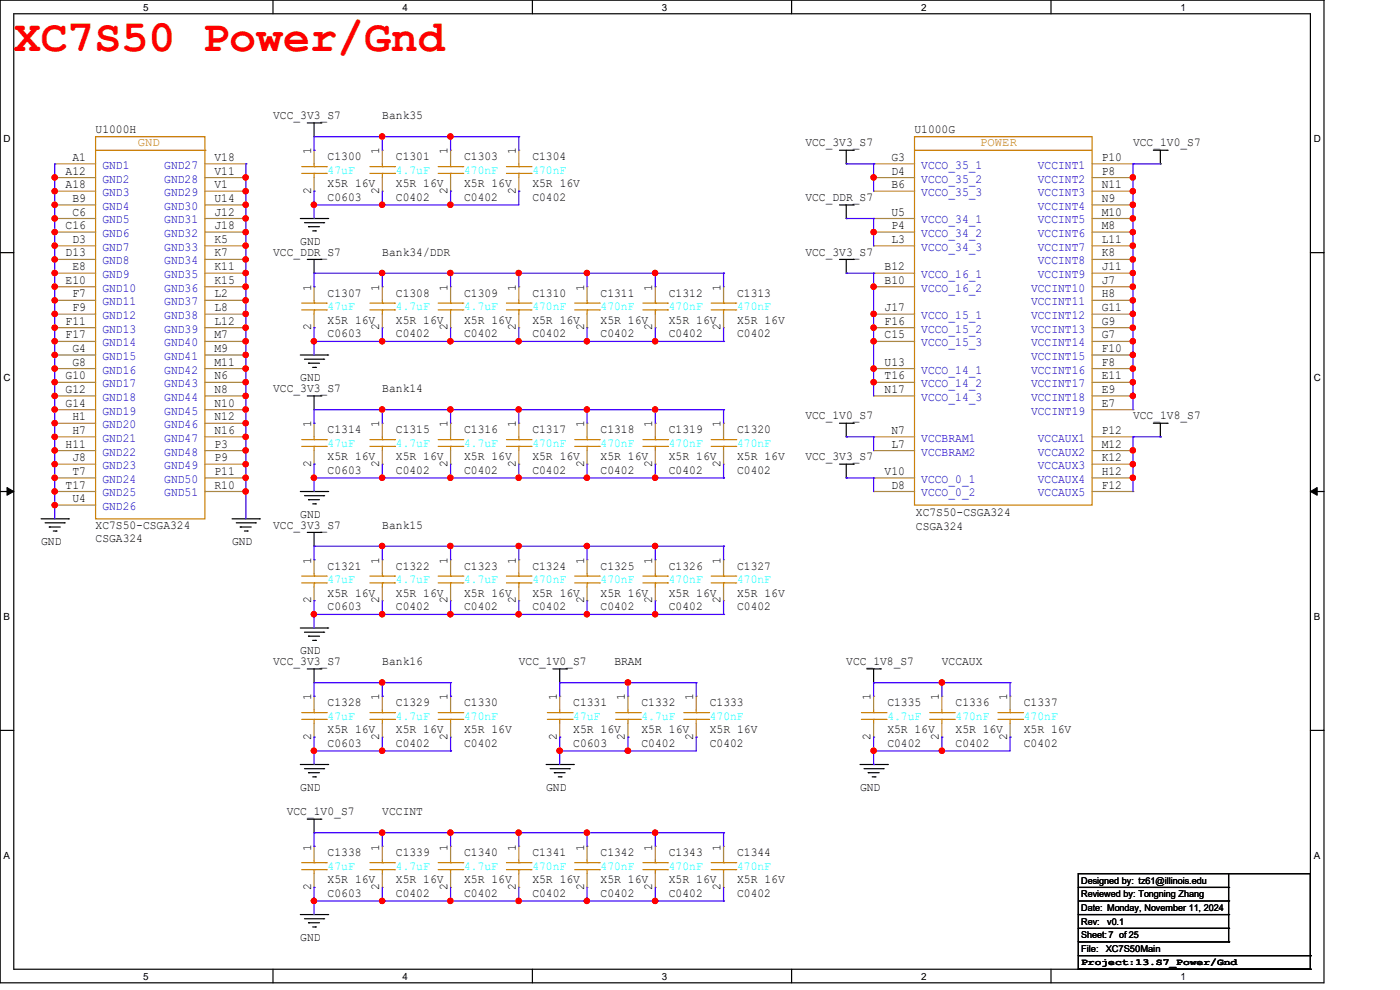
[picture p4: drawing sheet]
<svg xmlns="http://www.w3.org/2000/svg" width="297mm" height="210mm" viewBox="0 0 297 210" stroke-linecap="round" stroke-linejoin="round" font-family="sans-serif">
<path d="M0 0h280.9v208.5h-280.9zM2.9 2.9h275.1v202.7h-275.1z" fill="none" stroke="#000" stroke-width=".25"/>
<g fill="#fff">
<path d="M30.4 .3h1.1v2.4h-1.1z"/>
<path d="M30.4 205.9h1.1v2.3h-1.1z"/>
</g>
<path d="M57.9 0v2.9M57.9 205.6v2.9" fill="none" stroke="#000" stroke-width=".25"/>
<g fill="#fff">
<path d="M85.4 .3h1.1v2.4h-1.1z"/>
<path d="M85.4 205.9h1.1v2.3h-1.1z"/>
</g>
<path d="M112.9 0v2.9M112.9 205.6v2.9" fill="none" stroke="#000" stroke-width=".25"/>
<g fill="#fff">
<path d="M140.4 .3h1.2v2.4h-1.2z"/>
<path d="M140.4 205.9h1.2v2.3h-1.2z"/>
</g>
<path d="M167.9 0v2.9M167.9 205.6v2.9" fill="none" stroke="#000" stroke-width=".25"/>
<g fill="#fff">
<path d="M195.4 .3h1.2v2.4h-1.2z"/>
<path d="M195.4 205.9h1.2v2.3h-1.2z"/>
</g>
<path d="M223 0v2.9M223 205.6v2.9" fill="none" stroke="#000" stroke-width=".25"/>
<g fill="#fff">
<path d="M250.4 .3h1.2v2.4h-1.2z"/>
<path d="M250.4 205.9h1.2v2.3h-1.2z"/>
<path d="M.8 28.2h1.4v2.4h-1.4z"/>
<path d="M278.7 28.2h1.5v2.4h-1.5z"/>
<path d="M.8 78.9h1.4v2.3h-1.4z"/>
<path d="M278.7 78.9h1.5v2.3h-1.5z"/>
</g>
<path d="M0 53.6h2.9M278 53.6h2.9" fill="none" stroke="#000" stroke-width=".25"/>
<g fill="#fff">
<path d="M.8 129.6h1.3v2.3h-1.3z"/>
<path d="M278.7 129.6h1.4v2.3h-1.4z"/>
</g>
<path d="M0 104.3h2.9M278 104.3h2.9" fill="none" stroke="#000" stroke-width=".25"/>
<path d="M1.5 103.4l1.4 .9-1.4 .8zM278 104.3l1.4-.9v1.7z" fill="#000" stroke="#000" stroke-width=".21"/>
<g fill="#fff">
<path d="M.8 180.3h1.3v2.3h-1.3z"/>
<path d="M278.7 180.3h1.4v2.3h-1.4z"/>
</g>
<g fill="none" stroke="#000" stroke-width=".25">
<path d="M65.2 26.1h2.9M66.6 29h.1M66.6 26.1v2.9M68.1 26.1h.1M178.1 31.9h2.9M179.5 34.8h.1M179.5 31.9v2.9M181 31.9h.1M244.7 31.9h2.9M246.2 34.8h.1M246.2 31.9v2.9M247.6 31.9h.1"/>
<path d="M63.7 46.4h5.8M64.6 47.2h4.1M65.2 55h2.9M65.4 48.1h.1M65.4 48.1h2.4M66.3 49h.6M66.6 58h.1M66.6 55v3M66.9 49h.1M68.1 55h.1M68.7 47.2h.1M69.5 46.4h.1"/>
<path d="M178.1 43.5h2.9M178.1 55h2.9M179.5 46.4h.1M179.5 58h.1M179.5 43.5v2.9M179.5 55v3M181 43.5h.1M181 55h.1M63.7 75.3h5.8M64.6 76.2h4.1M65.4 77h.1M65.4 77h2.4"/>
<path d="M66.3 77.9h.6M66.9 77.9h.1M68.7 76.2h.1M69.5 75.3h.1M65.2 84h2.9M66.6 86.9h.1M66.6 84v2.9M68.1 84h.1M178.1 89.8h2.9M178.1 98.5h2.9M179.5 92.7h.1M179.5 89.8v2.9"/>
<path d="M179.5 98.5v2.9M181 89.8h.1M181 98.5h.1M244.7 89.8h2.9M246.2 92.7h.1M246.2 89.8v2.9M247.6 89.8h.1M8.7 110.1h5.8M9.6 110.9h4M10.5 111.8h.1M10.5 111.8h2.3M11.3 112.6h.6"/>
<path d="M11.9 112.6h.1M13.6 110.9h.1M14.5 110.1h.1M49.2 110.1h5.8M50.1 110.9h4.1M51 111.8h.1M51 111.8h2.3M51.9 112.6h.6M52.5 112.6h.1M54.2 110.9h.1M55 110.1h.1M63.7 104.3h5.8"/>
<path d="M64.6 105.2h4.1M65.2 112.9h2.9M65.4 106h.1M65.4 106h2.4M66.3 106.9h.6M66.6 115.9h.1M66.6 112.9v3M66.9 106.9h.1M68.1 112.9h.1M68.7 105.2h.1M69.5 104.3h.1M179.5 101.4h.1"/>
<path d="M63.7 133.2h5.8M64.6 134.1h4.1M65.4 135h.1M65.4 135h2.4M66.3 135.8h.6M66.9 135.8h.1M68.7 134.1h.1M69.5 133.2h.1M0 154.9h2.9M65.2 141.9h2.9M66.6 144.8h.1M66.6 141.9v2.9"/>
<path d="M68.1 141.9h.1M117.3 141.9h2.9M118.7 144.8h.1M118.7 141.9v2.9M120.2 141.9h.1M183.9 141.9h2.9M185.3 144.8h.1M185.3 141.9v2.9M186.8 141.9h.1M278 154.9h2.9M63.7 162.2h5.8M64.6 163.1h4.1"/>
<path d="M65.2 173.8h2.9M65.4 163.9h.1M65.4 163.9h2.4M66.3 164.8h.6M66.6 176.7h.1M66.6 173.8v2.9M66.9 164.8h.1M68.1 173.8h.1M68.7 163.1h.1M69.5 162.2h.1M115.9 162.2h5.7M116.7 163.1h4.1"/>
<path d="M117.6 163.9h.1M117.6 163.9h2.3M118.4 164.8h.6M119 164.8h.1M120.8 163.1h.1M121.6 162.2h.1M182.5 162.2h5.8M183.3 163.1h4.1M184.2 163.9h.1M184.2 163.9h2.3M185 164.8h.6M185.6 164.8h.1"/>
<path d="M187.4 163.1h.1M188.3 162.2h.1M63.7 194h5.8M64.6 194.9h4.1M65.4 195.7h.1M65.4 195.7h2.4M66.3 196.6h.6M66.9 196.6h.1M68.7 194.9h.1M69.5 194h.1M228.8 185.3h49.2v20.3h-49.2zM228.8 194h31.8"/>
<path d="M228.8 188.3h31.8M228.8 191.1h31.8M228.8 196.9h31.8M228.8 199.8h31.8M260.6 188.3h.1M260.6 191.1h.1M260.6 194h.1M260.6 196.9h.1M260.6 199.8h.1M260.6 185.3v14.5M228.8 202.7h49.2M228.8 205.6h49.2"/>
<path d="M278 202.7h.1M278 205.6h.1"/>
</g>
<g fill="none" stroke="#cc8006" stroke-width=".25">
<path d="M20.3 29h23.2v81.1h-23.2zM20.3 31.9h23.2M43.5 31.9h.1M64 36.8h5.2M64 35.3h5.2M66.6 35.3h.1M66.6 36.8h.1M66.6 34.8v.5M66.6 36.8v.9M69.2 36.8h.1M69.2 35.3h.1M78.5 36.8h5.2"/>
<path d="M78.5 35.3h5.2M81.1 35.3h.1M81.1 36.8h.1M81.1 34.8v.5M81.1 36.8v.9M83.7 36.8h.1M83.7 35.3h.1M93 36.8h5.2M93 35.3h5.2M95.6 35.3h.1M95.6 36.8h.1M95.6 34.8v.5"/>
<path d="M95.6 36.8v.9M98.2 36.8h.1M98.2 35.3h.1M107.4 36.8h5.2M107.4 35.3h5.2M110.1 35.3h.1M110.1 36.8h.1M110.1 34.8v.5M110.1 36.8v.9M112.6 36.8h.1M112.6 35.3h.1M194 29h37.7v78.1h-37.7z"/>
<path d="M194 31.9h.1M194 31.9h37.7M64 65.7h5.2M64 64.3h5.2M66.6 64.3h.1M66.6 65.7h.1M66.6 63.7v.6M66.6 65.7v.9M69.2 65.7h.1M69.2 64.3h.1M78.5 65.7h5.2M78.5 64.3h5.2"/>
<path d="M81.1 64.3h.1M81.1 65.7h.1M81.1 63.7v.6M81.1 65.7v.9M83.7 65.7h.1M83.7 64.3h.1M93 65.7h5.2M93 64.3h5.2M95.6 64.3h.1M95.6 65.7h.1M95.6 63.7v.6M95.6 65.7v.9"/>
<path d="M98.2 65.7h.1M98.2 64.3h.1M107.4 65.7h5.2M107.4 64.3h5.2M110.1 64.3h.1M110.1 65.7h.1M110.1 63.7v.6M110.1 65.7v.9M112.6 65.7h.1M112.6 64.3h.1M121.9 65.7h5.2M121.9 64.3h5.2"/>
<path d="M124.5 64.3h.1M124.5 65.7h.1M124.5 63.7v.6M124.5 65.7v.9M127.1 65.7h.1M127.1 64.3h.1M136.4 65.7h5.2M136.4 64.3h5.2M139 64.3h.1M139 65.7h.1M139 63.7v.6M139 65.7v.9"/>
<path d="M141.6 65.7h.1M141.6 64.3h.1M150.9 65.7h5.2M150.9 64.3h5.2M153.5 64.3h.1M153.5 65.7h.1M153.5 63.7v.6M153.5 65.7v.9M156.1 65.7h.1M156.1 64.3h.1M64 94.7h5.2M64 93.3h5.2"/>
<path d="M66.6 93.3h.1M66.6 94.7h.1M66.6 92.7v.6M66.6 94.7v.9M69.2 94.7h.1M69.2 93.3h.1M78.5 94.7h5.2M78.5 93.3h5.2M81.1 93.3h.1M81.1 94.7h.1M81.1 92.7v.6M81.1 94.7v.9"/>
<path d="M83.7 94.7h.1M83.7 93.3h.1M93 94.7h5.2M93 93.3h5.2M95.6 93.3h.1M95.6 94.7h.1M95.6 92.7v.6M95.6 94.7v.9M98.2 94.7h.1M98.2 93.3h.1M107.4 94.7h5.2M107.4 93.3h5.2"/>
<path d="M110.1 93.3h.1M110.1 94.7h.1M110.1 92.7v.6M110.1 94.7v.9M112.6 94.7h.1M112.6 93.3h.1M121.9 94.7h5.2M121.9 93.3h5.2M124.5 93.3h.1M124.5 94.7h.1M124.5 92.7v.6M124.5 94.7v.9"/>
<path d="M127.1 94.7h.1M127.1 93.3h.1M136.4 94.7h5.2M136.4 93.3h5.2M139 93.3h.1M139 94.7h.1M139 92.7v.6M139 94.7v.9M141.6 94.7h.1M141.6 93.3h.1M150.9 94.7h5.2M150.9 93.3h5.2"/>
<path d="M153.5 93.3h.1M153.5 94.7h.1M153.5 92.7v.6M153.5 94.7v.9M156.1 94.7h.1M156.1 93.3h.1M64 123.7h5.2M64 122.2h5.2M66.6 122.2h.1M66.6 123.7h.1M66.6 121.6v.6M66.6 123.7v.8"/>
<path d="M69.2 123.7h.1M69.2 122.2h.1M78.5 123.7h5.2M78.5 122.2h5.2M81.1 122.2h.1M81.1 123.7h.1M81.1 121.6v.6M81.1 123.7v.8M83.7 123.7h.1M83.7 122.2h.1M93 123.7h5.2M93 122.2h5.2"/>
<path d="M95.6 122.2h.1M95.6 123.7h.1M95.6 121.6v.6M95.6 123.7v.8M98.2 123.7h.1M98.2 122.2h.1M107.4 123.7h5.2M107.4 122.2h5.2M110.1 122.2h.1M110.1 123.7h.1M110.1 121.6v.6M110.1 123.7v.8"/>
<path d="M112.6 123.7h.1M112.6 122.2h.1M121.9 123.7h5.2M121.9 122.2h5.2M124.5 122.2h.1M124.5 123.7h.1M124.5 121.6v.6M124.5 123.7v.8M127.1 123.7h.1M127.1 122.2h.1M136.4 123.7h5.2M136.4 122.2h5.2"/>
<path d="M139 122.2h.1M139 123.7h.1M139 121.6v.6M139 123.7v.8M141.6 123.7h.1M141.6 122.2h.1M150.9 123.7h5.2M150.9 122.2h5.2M153.5 122.2h.1M153.5 123.7h.1M153.5 121.6v.6M153.5 123.7v.8"/>
<path d="M156.1 123.7h.1M156.1 122.2h.1M64 152.6h5.2M64 151.2h5.2M66.6 151.2h.1M66.6 152.6h.1M66.6 150.6v.6M66.6 152.6v.9M69.2 152.6h.1M69.2 151.2h.1M78.5 152.6h5.2M78.5 151.2h5.2"/>
<path d="M81.1 151.2h.1M81.1 152.6h.1M81.1 150.6v.6M81.1 152.6v.9M83.7 152.6h.1M83.7 151.2h.1M93 152.6h5.2M93 151.2h5.2M95.6 151.2h.1M95.6 152.6h.1M95.6 150.6v.6M95.6 152.6v.9"/>
<path d="M98.2 152.6h.1M98.2 151.2h.1M116.1 152.6h5.3M116.1 151.2h5.3M118.7 151.2h.1M118.7 152.6h.1M118.7 150.6v.6M118.7 152.6v.9M121.4 152.6h.1M121.4 151.2h.1M130.6 152.6h5.2M130.6 151.2h5.2"/>
<path d="M133.2 151.2h.1M133.2 152.6h.1M133.2 150.6v.6M133.2 152.6v.9M135.8 152.6h.1M135.8 151.2h.1M145.1 152.6h5.2M145.1 151.2h5.2M147.7 151.2h.1M147.7 152.6h.1M147.7 150.6v.6M147.7 152.6v.9"/>
<path d="M150.3 152.6h.1M150.3 151.2h.1M182.8 152.6h5.2M182.8 151.2h5.2M185.3 151.2h.1M185.3 152.6h.1M185.3 150.6v.6M185.3 152.6v.9M188 152.6h.1M188 151.2h.1M197.2 152.6h5.2M197.2 151.2h5.2"/>
<path d="M199.8 151.2h.1M199.8 152.6h.1M199.8 150.6v.6M199.8 152.6v.9M202.4 152.6h.1M202.4 151.2h.1M211.7 152.6h5.2M211.7 151.2h5.2M214.3 151.2h.1M214.3 152.6h.1M214.3 150.6v.6M214.3 152.6v.9"/>
<path d="M216.9 152.6h.1M216.9 151.2h.1M64 184.5h5.2M64 183h5.2M66.6 183h.1M66.6 184.5h.1M66.6 182.5v.5M66.6 184.5v.8M69.2 184.5h.1M69.2 183h.1M78.5 184.5h5.2M78.5 183h5.2"/>
<path d="M81.1 183h.1M81.1 184.5h.1M81.1 182.5v.5M81.1 184.5v.8M83.7 184.5h.1M83.7 183h.1M93 184.5h5.2M93 183h5.2M95.6 183h.1M95.6 184.5h.1M95.6 182.5v.5M95.6 184.5v.8"/>
<path d="M98.2 184.5h.1M98.2 183h.1M107.4 184.5h5.2M107.4 183h5.2M110.1 183h.1M110.1 184.5h.1M110.1 182.5v.5M110.1 184.5v.8M112.6 184.5h.1M112.6 183h.1M121.9 184.5h5.2M121.9 183h5.2"/>
<path d="M124.5 183h.1M124.5 184.5h.1M124.5 182.5v.5M124.5 184.5v.8M127.1 184.5h.1M127.1 183h.1M136.4 184.5h5.2M136.4 183h5.2M139 183h.1M139 184.5h.1M139 182.5v.5M139 184.5v.8"/>
<path d="M141.6 184.5h.1M141.6 183h.1M150.9 184.5h5.2M150.9 183h5.2M153.5 183h.1M153.5 184.5h.1M153.5 182.5v.5M153.5 184.5v.8M156.1 184.5h.1M156.1 183h.1"/>
</g>
<g fill="none" stroke="#a84" stroke-width=".25">
<path d="M11.6 34.8h.1M11.6 37.7h.1M11.6 34.8h8.7M11.6 37.7h8.7M43.5 34.8h8.7M43.5 37.7h8.7M52.2 34.8h.1M52.2 37.7h.1M66.6 31.9h.1M66.6 31.9v2.9M66.6 37.7v2.9M81.1 31.9h.1"/>
<path d="M81.1 31.9v2.9M81.1 37.7v2.9M95.6 31.9h.1M95.6 31.9v2.9M95.6 37.7v2.9M110.1 31.9h.1M110.1 31.9v2.9M110.1 37.7v2.9M185.3 34.8h.1M185.3 37.7h.1M185.3 34.8h8.7M185.3 37.7h8.7"/>
<path d="M231.7 34.8h8.7M231.7 37.7h8.7M240.4 34.8h.1M240.4 37.7h.1M11.6 40.6h.1M11.6 43.5h.1M11.6 46.4h.1M11.6 49.2h.1M11.6 52.2h.1M11.6 55h.1M11.6 58h.1M11.6 40.6h8.7"/>
<path d="M11.6 43.5h8.7M11.6 46.4h8.7M11.6 49.2h8.7M11.6 52.2h8.7M11.6 55h8.7M11.6 58h8.7M43.5 40.6h8.7M43.5 43.5h8.7M43.5 46.4h8.7M43.5 49.2h8.7M43.5 52.2h8.7M43.5 55h8.7"/>
<path d="M43.5 58h8.7M52.2 40.6h.1M52.2 43.5h.1M52.2 46.4h.1M52.2 49.2h.1M52.2 52.2h.1M52.2 55h.1M52.2 58h.1M66.6 40.6h.1M81.1 40.6h.1M95.6 40.6h.1M110.1 40.6h.1"/>
<path d="M185.3 40.6h.1M185.3 46.4h.1M185.3 49.2h.1M185.3 52.2h.1M185.3 58h.1M185.3 40.6h8.7M185.3 46.4h8.7M185.3 49.2h8.7M185.3 52.2h8.7M185.3 58h8.7M231.7 40.6h8.7M231.7 43.5h8.7"/>
<path d="M231.7 46.4h8.7M231.7 49.2h8.7M231.7 52.2h8.7M231.7 55h8.7M231.7 58h8.7M240.4 40.6h.1M240.4 43.5h.1M240.4 46.4h.1M240.4 49.2h.1M240.4 52.2h.1M240.4 55h.1M240.4 58h.1"/>
<path d="M11.6 60.8h.1M11.6 63.7h.1M11.6 66.6h.1M11.6 69.5h.1M11.6 72.4h.1M11.6 75.3h.1M11.6 78.2h.1M11.6 60.8h8.7M11.6 63.7h8.7M11.6 66.6h8.7M11.6 69.5h8.7M11.6 72.4h8.7"/>
<path d="M11.6 75.3h8.7M11.6 78.2h8.7M43.5 60.8h8.7M43.5 63.7h8.7M43.5 66.6h8.7M43.5 69.5h8.7M43.5 72.4h8.7M43.5 75.3h8.7M43.5 78.2h8.7M52.2 60.8h.1M52.2 63.7h.1M52.2 66.6h.1"/>
<path d="M52.2 69.5h.1M52.2 72.4h.1M52.2 75.3h.1M52.2 78.2h.1M66.6 60.8h.1M66.6 69.5h.1M66.6 60.8v2.9M66.6 66.6v2.9M81.1 60.8h.1M81.1 69.5h.1M81.1 60.8v2.9M81.1 66.6v2.9"/>
<path d="M95.6 60.8h.1M95.6 69.5h.1M95.6 60.8v2.9M95.6 66.6v2.9M110.1 60.8h.1M110.1 69.5h.1M110.1 60.8v2.9M110.1 66.6v2.9M124.5 60.8h.1M124.5 69.5h.1M124.5 60.8v2.9M124.5 66.6v2.9"/>
<path d="M139 60.8h.1M139 69.5h.1M139 60.8v2.9M139 66.6v2.9M153.5 60.8h.1M153.5 69.5h.1M153.5 60.8v2.9M153.5 66.6v2.9M185.3 60.8h.1M185.3 66.6h.1M185.3 69.5h.1M185.3 72.4h.1"/>
<path d="M185.3 78.2h.1M185.3 60.8h8.7M185.3 66.6h8.7M185.3 69.5h8.7M185.3 72.4h8.7M185.3 78.2h8.7M231.7 60.8h8.7M231.7 63.7h8.7M231.7 66.6h8.7M231.7 69.5h8.7M231.7 72.4h8.7M231.7 75.3h8.7"/>
<path d="M231.7 78.2h8.7M240.4 60.8h.1M240.4 63.7h.1M240.4 66.6h.1M240.4 69.5h.1M240.4 72.4h.1M240.4 75.3h.1M240.4 78.2h.1M11.6 81.1h.1M11.6 84h.1M11.6 86.9h.1M11.6 89.8h.1"/>
<path d="M11.6 92.7h.1M11.6 95.6h.1M11.6 98.5h.1M11.6 81.1h8.7M11.6 84h8.7M11.6 86.9h8.7M11.6 92.7h8.7M11.6 95.6h8.7M11.6 98.5h8.7M11.6 89.8h8.7M43.5 81.1h8.7M43.5 84h8.7"/>
<path d="M43.5 86.9h8.7M43.5 92.7h8.7M43.5 95.6h8.7M43.5 98.5h8.7M43.5 89.8h8.7M52.2 81.1h.1M52.2 84h.1M52.2 86.9h.1M52.2 89.8h.1M52.2 92.7h.1M52.2 95.6h.1M52.2 98.5h.1"/>
<path d="M66.6 89.8h.1M66.6 98.5h.1M66.6 89.8v2.9M66.6 95.6v2.9M81.1 89.8h.1M81.1 98.5h.1M81.1 89.8v2.9M81.1 95.6v2.9M95.6 89.8h.1M95.6 98.5h.1M95.6 89.8v2.9M95.6 95.6v2.9"/>
<path d="M110.1 89.8h.1M110.1 98.5h.1M110.1 89.8v2.9M110.1 95.6v2.9M124.5 89.8h.1M124.5 98.5h.1M124.5 89.8v2.9M124.5 95.6v2.9M139 89.8h.1M139 98.5h.1M139 89.8v2.9M139 95.6v2.9"/>
<path d="M153.5 89.8h.1M153.5 98.5h.1M153.5 89.8v2.9M153.5 95.6v2.9M185.3 81.1h.1M185.3 84h.1M185.3 92.7h.1M185.3 95.6h.1M185.3 81.1h8.7M185.3 84h8.7M185.3 92.7h8.7M185.3 95.6h8.7"/>
<path d="M231.7 81.1h8.7M231.7 84h8.7M231.7 86.9h8.7M231.7 92.7h8.7M231.7 95.6h8.7M231.7 98.5h8.7M240.4 81.1h.1M240.4 84h.1M240.4 86.9h.1M240.4 92.7h.1M240.4 95.6h.1M240.4 98.5h.1"/>
<path d="M11.6 101.4h.1M11.6 104.3h.1M11.6 107.1h.1M11.6 101.4h8.7M11.6 104.3h8.7M11.6 107.1h8.7M43.5 101.4h8.7M43.5 104.3h8.7M52.2 101.4h.1M52.2 104.3h.1M66.6 118.7h.1M66.6 118.7v2.9"/>
<path d="M81.1 118.7h.1M81.1 118.7v2.9M95.6 118.7h.1M95.6 118.7v2.9M110.1 118.7h.1M110.1 118.7v2.9M124.5 118.7h.1M124.5 118.7v2.9M139 118.7h.1M139 118.7v2.9M153.5 118.7h.1M153.5 118.7v2.9"/>
<path d="M185.3 101.4h.1M185.3 104.3h.1M185.3 101.4h8.7M185.3 104.3h8.7M231.7 101.4h8.7M231.7 104.3h8.7M240.4 101.4h.1M240.4 104.3h.1M66.6 127.4h.1M66.6 124.5v2.9M81.1 127.4h.1M81.1 124.5v2.9"/>
<path d="M95.6 127.4h.1M95.6 124.5v2.9M110.1 127.4h.1M110.1 124.5v2.9M124.5 127.4h.1M124.5 124.5v2.9M139 127.4h.1M139 124.5v2.9M153.5 127.4h.1M153.5 124.5v2.9M66.6 147.7h.1M66.6 156.4h.1"/>
<path d="M66.6 147.7v2.9M66.6 153.5v2.9M81.1 147.7h.1M81.1 156.4h.1M81.1 147.7v2.9M81.1 153.5v2.9M95.6 147.7h.1M95.6 156.4h.1M95.6 147.7v2.9M95.6 153.5v2.9M118.7 147.7h.1M118.7 156.4h.1"/>
<path d="M118.7 147.7v2.9M118.7 153.5v2.9M133.2 147.7h.1M133.2 156.4h.1M133.2 147.7v2.9M133.2 153.5v2.9M147.7 147.7h.1M147.7 156.4h.1M147.7 147.7v2.9M147.7 153.5v2.9M185.3 147.7h.1M185.3 156.4h.1"/>
<path d="M185.3 147.7v2.9M185.3 153.5v2.9M199.8 147.7h.1M199.8 156.4h.1M199.8 147.7v2.9M199.8 153.5v2.9M214.3 147.7h.1M214.3 156.4h.1M214.3 147.7v2.9M214.3 153.5v2.9M66.6 179.5h.1M66.6 179.5v3"/>
<path d="M81.1 179.5h.1M81.1 179.5v3M95.6 179.5h.1M95.6 179.5v3M110.1 179.5h.1M110.1 179.5v3M124.5 179.5h.1M124.5 179.5v3M139 179.5h.1M139 179.5v3M153.5 179.5h.1M153.5 179.5v3"/>
<path d="M66.6 188.3h.1M66.6 185.3v3M81.1 188.3h.1M81.1 185.3v3M95.6 188.3h.1M95.6 185.3v3M110.1 188.3h.1M110.1 185.3v3M124.5 188.3h.1M124.5 185.3v3M139 188.3h.1M139 185.3v3"/>
<path d="M153.5 188.3h.1M153.5 185.3v3"/>
</g>
<g fill="none" stroke="#4200ff" stroke-width=".25">
<path d="M11.6 34.8h.1M11.6 37.7h.1M11.6 34.8v75.3M52.2 34.8h.1M52.2 37.7h.1M52.2 34.8v75.3M66.6 31.9h.1M81.1 29h.1M81.1 29v2.9M95.6 29h.1M95.6 29v2.9M110.1 29h.1"/>
<path d="M110.1 29h-43.5v2.9M110.1 29v2.9M179.5 34.8h5.8M185.3 34.8h.1M185.3 37.7h.1M185.3 34.8v5.8M240.4 34.8h.1M240.4 37.7h.1M240.4 34.8h5.8M240.4 34.8v52.1M11.6 40.6h.1M11.6 43.5h.1"/>
<path d="M11.6 46.4h.1M11.6 49.2h.1M11.6 52.2h.1M11.6 55h.1M11.6 58h.1M52.2 40.6h.1M52.2 43.5h.1M52.2 46.4h.1M52.2 49.2h.1M52.2 52.2h.1M52.2 55h.1M52.2 58h.1"/>
<path d="M66.6 40.6h.1M66.6 43.5h.1M66.6 40.6v5.8M81.1 43.5h.1M81.1 58h.1M81.1 40.6v2.9M81.1 58v2.8M95.6 43.5h.1M95.6 40.6h.1M95.6 58h.1M95.6 40.6v2.9M95.6 58v2.8"/>
<path d="M110.1 40.6h.1M110.1 58h.1M110.1 40.6v2.9h-43.5M110.1 58v2.8M124.5 58h.1M124.5 58v2.8M139 58h.1M139 58v2.8M153.5 58h.1M153.5 58h-86.9v2.8M153.5 58v2.8M179.5 46.4h.1"/>
<path d="M179.5 58h.1M179.5 46.4h5.8M179.5 58h5.8M185.3 46.4h.1M185.3 49.2h.1M185.3 58h.1M185.3 46.4v5.8M185.3 58v26M240.4 40.6h.1M240.4 43.5h.1M240.4 46.4h.1M240.4 49.2h.1"/>
<path d="M240.4 52.2h.1M240.4 55h.1M240.4 58h.1M11.6 60.8h.1M11.6 63.7h.1M11.6 66.6h.1M11.6 69.5h.1M11.6 72.4h.1M11.6 75.3h.1M11.6 78.2h.1M52.2 60.8h.1M52.2 63.7h.1"/>
<path d="M52.2 66.6h.1M52.2 69.5h.1M52.2 72.4h.1M52.2 75.3h.1M52.2 78.2h.1M66.6 60.8h.1M66.6 69.5h.1M66.6 72.4h.1M66.6 69.5v5.8M66.6 72.4h86.9M81.1 72.4h.1M81.1 69.5v2.9"/>
<path d="M95.6 72.4h.1M95.6 69.5v2.9M110.1 72.4h.1M110.1 69.5v2.9M124.5 72.4h.1M124.5 69.5v2.9M139 72.4h.1M139 69.5v2.9M153.5 72.4h.1M153.5 69.5v2.9M185.3 60.8h.1M185.3 66.6h.1"/>
<path d="M185.3 69.5h.1M185.3 72.4h.1M185.3 78.2h.1M240.4 60.8h.1M240.4 63.7h.1M240.4 66.6h.1M240.4 69.5h.1M240.4 72.4h.1M240.4 75.3h.1M240.4 78.2h.1M11.6 81.1h.1M11.6 84h.1"/>
<path d="M11.6 86.9h.1M11.6 89.8h.1M11.6 92.7h.1M11.6 95.6h.1M11.6 98.5h.1M52.2 81.1h.1M52.2 84h.1M52.2 86.9h.1M52.2 89.8h.1M52.2 92.7h.1M52.2 95.6h.1M52.2 98.5h.1"/>
<path d="M66.6 89.8h.1M66.6 98.5h.1M66.6 98.5v5.8M81.1 86.9h.1M81.1 86.9v2.9M81.1 98.5v2.9M95.6 86.9h.1M95.6 86.9v2.9M95.6 98.5v2.9M110.1 86.9h.1M110.1 86.9v2.9M110.1 98.5v2.9"/>
<path d="M124.5 86.9h.1M124.5 86.9v2.9M124.5 98.5v2.9M139 86.9h.1M139 86.9v2.9M139 98.5v2.9M153.5 86.9h.1M153.5 86.9h-86.9v2.9M153.5 86.9v2.9M153.5 98.5v2.9M179.5 92.7h.1M179.5 92.7h5.8"/>
<path d="M185.3 81.1h.1M185.3 92.7h.1M185.3 92.7v2.9M240.4 81.1h.1M240.4 84h.1M240.4 92.7h.1M240.4 95.6h.1M240.4 98.5h.1M240.4 92.7v11.6M240.4 92.7h5.8M246.2 92.7h.1M11.6 107.1h.1"/>
<path d="M11.6 101.4h.1M11.6 104.3h.1M52.2 101.4h.1M52.2 104.3h.1M66.6 101.4h.1M66.6 118.7h.1M66.6 101.4h86.9M81.1 101.4h.1M81.1 115.9h.1M81.1 115.9v2.8M95.6 101.4h.1M95.6 115.9h.1"/>
<path d="M95.6 115.9v2.8M110.1 101.4h.1M110.1 115.9h.1M110.1 115.9v2.8M124.5 101.4h.1M124.5 115.9h.1M124.5 115.9v2.8M139 101.4h.1M139 115.9h.1M139 115.9v2.8M153.5 101.4h.1M153.5 115.9h.1"/>
<path d="M153.5 115.9h-86.9v2.8M153.5 115.9v2.8M179.5 101.4h.1M179.5 101.4h5.8M185.3 101.4h.1M185.3 101.4v2.9M240.4 101.4h.1M66.6 127.4h.1M66.6 130.3h.1M66.6 127.4v5.8M66.6 130.3h86.9M81.1 130.3h.1"/>
<path d="M81.1 127.4v2.9M95.6 130.3h.1M95.6 127.4v2.9M110.1 130.3h.1M110.1 127.4v2.9M124.5 130.3h.1M124.5 127.4v2.9M139 130.3h.1M139 127.4v2.9M153.5 130.3h.1M153.5 127.4v2.9M66.6 147.7h.1"/>
<path d="M66.6 156.4h.1M66.6 159.3h.1M66.6 156.4v5.8M66.6 159.3h29M81.1 144.8h.1M81.1 147.7h.1M81.1 159.3h.1M81.1 144.8v2.9M81.1 156.4v2.9M95.6 144.8h.1M95.6 147.7h.1M95.6 159.3h.1"/>
<path d="M95.6 144.8h-29v2.9M95.6 144.8v2.9M95.6 156.4v2.9M118.7 159.3h.1M118.7 156.4h.1M118.7 144.8h.1M118.7 144.8h29M118.7 144.8v2.9M118.7 156.4v5.8M133.2 156.4h.1M133.2 159.3h.1M133.2 144.8h.1"/>
<path d="M133.2 144.8v2.9M133.2 156.4v2.9M147.7 156.4h.1M147.7 144.8h.1M147.7 156.4v2.9h-29M147.7 144.8v2.9M185.3 156.4h.1M185.3 159.3h.1M185.3 144.8h.1M185.3 144.8v2.9M185.3 156.4v5.8M185.3 144.8h29"/>
<path d="M199.8 156.4h.1M199.8 159.3h.1M199.8 144.8h.1M199.8 144.8v2.9M199.8 156.4v2.9M214.3 156.4h.1M214.3 144.8h.1M214.3 156.4v2.9h-29M214.3 144.8v2.9M66.6 179.5h.1M81.1 176.7h.1M81.1 176.7v2.8"/>
<path d="M95.6 176.7h.1M95.6 176.7v2.8M110.1 176.7h.1M110.1 176.7v2.8M124.5 176.7h.1M124.5 176.7v2.8M139 176.7h.1M139 176.7v2.8M153.5 176.7h.1M153.5 176.7h-86.9v2.8M153.5 176.7v2.8M185.3 162.2h.1"/>
<path d="M66.6 188.3h.1M66.6 191.1h.1M66.6 188.3v5.7M66.6 191.1h86.9M81.1 191.1h.1M81.1 188.3v2.8M95.6 191.1h.1M95.6 188.3v2.8M110.1 191.1h.1M110.1 188.3v2.8M124.5 191.1h.1M124.5 188.3v2.8"/>
<path d="M139 191.1h.1M139 188.3v2.8M153.5 191.1h.1M153.5 188.3v2.8"/>
</g>
<g fill="#f00" stroke="#f00" stroke-width=".25">
<circle cx="52.1" cy="40.6" r=".55"/>
<circle cx="52.1" cy="37.6" r=".55"/>
<circle cx="52.1" cy="46.3" r=".55"/>
<circle cx="52.1" cy="43.4" r=".55"/>
<circle cx="52.1" cy="49.2" r=".55"/>
<circle cx="52.1" cy="55" r=".55"/>
<circle cx="52.1" cy="52.1" r=".55"/>
<circle cx="52.1" cy="60.8" r=".55"/>
<circle cx="52.1" cy="57.9" r=".55"/>
<circle cx="52.1" cy="66.6" r=".55"/>
<circle cx="52.1" cy="63.7" r=".55"/>
<circle cx="52.1" cy="69.5" r=".55"/>
<circle cx="52.1" cy="75.3" r=".55"/>
<circle cx="52.1" cy="72.4" r=".55"/>
<circle cx="52.1" cy="81.1" r=".55"/>
<circle cx="52.1" cy="78.2" r=".55"/>
<circle cx="52.1" cy="84" r=".55"/>
<circle cx="52.1" cy="86.9" r=".55"/>
<circle cx="52.1" cy="92.7" r=".55"/>
<circle cx="52.1" cy="89.8" r=".55"/>
<circle cx="52.1" cy="95.5" r=".55"/>
<circle cx="52.1" cy="101.3" r=".55"/>
<circle cx="52.1" cy="98.5" r=".55"/>
<circle cx="52.1" cy="104.2" r=".55"/>
<circle cx="11.6" cy="40.6" r=".55"/>
<circle cx="11.6" cy="37.6" r=".55"/>
<circle cx="11.6" cy="43.4" r=".55"/>
<circle cx="11.6" cy="49.2" r=".55"/>
<circle cx="11.6" cy="46.3" r=".55"/>
<circle cx="11.6" cy="55" r=".55"/>
<circle cx="11.6" cy="52.1" r=".55"/>
<circle cx="11.6" cy="60.8" r=".55"/>
<circle cx="11.6" cy="57.9" r=".55"/>
<circle cx="11.6" cy="63.7" r=".55"/>
<circle cx="11.6" cy="69.5" r=".55"/>
<circle cx="11.6" cy="66.6" r=".55"/>
<circle cx="11.6" cy="72.4" r=".55"/>
<circle cx="11.6" cy="75.3" r=".55"/>
<circle cx="11.6" cy="81.1" r=".55"/>
<circle cx="11.6" cy="78.2" r=".55"/>
<circle cx="11.6" cy="84" r=".55"/>
<circle cx="11.6" cy="86.9" r=".55"/>
<circle cx="11.6" cy="92.7" r=".55"/>
<circle cx="11.6" cy="89.8" r=".55"/>
<circle cx="11.6" cy="95.5" r=".55"/>
<circle cx="11.6" cy="101.3" r=".55"/>
<circle cx="11.6" cy="98.5" r=".55"/>
<circle cx="11.6" cy="107.1" r=".55"/>
<circle cx="11.6" cy="104.2" r=".55"/>
<circle cx="185.3" cy="37.6" r=".55"/>
<circle cx="240.3" cy="37.6" r=".55"/>
<circle cx="240.3" cy="43.4" r=".55"/>
<circle cx="240.3" cy="40.6" r=".55"/>
<circle cx="240.3" cy="49.2" r=".55"/>
<circle cx="240.3" cy="46.3" r=".55"/>
<circle cx="240.3" cy="55" r=".55"/>
<circle cx="240.3" cy="52.1" r=".55"/>
<circle cx="240.3" cy="57.9" r=".55"/>
<circle cx="240.3" cy="63.7" r=".55"/>
<circle cx="240.3" cy="60.8" r=".55"/>
<circle cx="240.3" cy="66.6" r=".55"/>
<circle cx="240.3" cy="69.5" r=".55"/>
<circle cx="240.3" cy="75.3" r=".55"/>
<circle cx="240.3" cy="72.4" r=".55"/>
<circle cx="240.3" cy="81.1" r=".55"/>
<circle cx="240.3" cy="78.2" r=".55"/>
<circle cx="240.3" cy="84" r=".55"/>
<circle cx="185.3" cy="49.2" r=".55"/>
<circle cx="185.3" cy="60.8" r=".55"/>
<circle cx="185.3" cy="66.6" r=".55"/>
<circle cx="185.3" cy="69.5" r=".55"/>
<circle cx="185.3" cy="72.4" r=".55"/>
<circle cx="185.3" cy="81.1" r=".55"/>
<circle cx="185.3" cy="78.2" r=".55"/>
<circle cx="240.3" cy="95.5" r=".55"/>
<circle cx="240.3" cy="101.3" r=".55"/>
<circle cx="240.3" cy="98.5" r=".55"/>
<circle cx="81.1" cy="29" r=".55"/>
<circle cx="95.5" cy="29" r=".55"/>
<circle cx="66.6" cy="43.4" r=".55"/>
<circle cx="81.1" cy="43.4" r=".55"/>
<circle cx="95.5" cy="43.4" r=".55"/>
<circle cx="81.1" cy="57.9" r=".55"/>
<circle cx="95.5" cy="57.9" r=".55"/>
<circle cx="110" cy="57.9" r=".55"/>
<circle cx="124.5" cy="57.9" r=".55"/>
<circle cx="139" cy="57.9" r=".55"/>
<circle cx="66.6" cy="72.4" r=".55"/>
<circle cx="81.1" cy="72.4" r=".55"/>
<circle cx="95.5" cy="72.4" r=".55"/>
<circle cx="110" cy="72.4" r=".55"/>
<circle cx="124.5" cy="72.4" r=".55"/>
<circle cx="139" cy="72.4" r=".55"/>
<circle cx="81.1" cy="86.9" r=".55"/>
<circle cx="95.5" cy="86.9" r=".55"/>
<circle cx="110" cy="86.9" r=".55"/>
<circle cx="124.5" cy="86.9" r=".55"/>
<circle cx="139" cy="86.9" r=".55"/>
<circle cx="66.6" cy="101.3" r=".55"/>
<circle cx="81.1" cy="101.3" r=".55"/>
<circle cx="95.5" cy="101.3" r=".55"/>
<circle cx="110" cy="101.3" r=".55"/>
<circle cx="124.5" cy="101.3" r=".55"/>
<circle cx="139" cy="101.3" r=".55"/>
<circle cx="81.1" cy="115.8" r=".55"/>
<circle cx="95.5" cy="115.8" r=".55"/>
<circle cx="110" cy="115.8" r=".55"/>
<circle cx="124.5" cy="115.8" r=".55"/>
<circle cx="139" cy="115.8" r=".55"/>
<circle cx="124.5" cy="130.3" r=".55"/>
<circle cx="66.6" cy="130.3" r=".55"/>
<circle cx="81.1" cy="130.3" r=".55"/>
<circle cx="95.5" cy="130.3" r=".55"/>
<circle cx="110" cy="130.3" r=".55"/>
<circle cx="139" cy="130.3" r=".55"/>
<circle cx="81.1" cy="144.8" r=".55"/>
<circle cx="66.6" cy="159.3" r=".55"/>
<circle cx="81.1" cy="159.3" r=".55"/>
<circle cx="133.2" cy="159.3" r=".56"/>
<circle cx="133.2" cy="144.8" r=".56"/>
<circle cx="118.7" cy="159.3" r=".56"/>
<circle cx="81.1" cy="176.6" r=".55"/>
<circle cx="95.5" cy="176.6" r=".55"/>
<circle cx="110" cy="176.6" r=".55"/>
<circle cx="124.5" cy="176.6" r=".55"/>
<circle cx="139" cy="176.6" r=".55"/>
<circle cx="66.6" cy="191.1" r=".55"/>
<circle cx="81.1" cy="191.1" r=".55"/>
<circle cx="95.5" cy="191.1" r=".55"/>
<circle cx="110" cy="191.1" r=".55"/>
<circle cx="124.5" cy="191.1" r=".55"/>
<circle cx="139" cy="191.1" r=".55"/>
<circle cx="199.8" cy="159.3" r=".55"/>
<circle cx="185.3" cy="159.3" r=".55"/>
<circle cx="199.8" cy="144.8" r=".55"/>
</g>
<text font-size="9.5" fill="#f00" x="2.9" y="10.9">XC7S50 Power/Gnd</text>
<g font-size="2.6">
<text x="20.3" y="28.2">U1000H</text>
<text x="58" y="25.3">VCC_3V3_S7</text>
<text x="81.1" y="25.3">Bank35</text>
<text x="194" y="28.2">U1000G</text>
<text x="15.4" y="34.1">A1</text>
<text x="45.5" y="34.1">V18</text>
<text x="66" y="32.7" transform="rotate(-90 66 32.7)">1</text>
<text x="69.5" y="34">C1300</text>
<text x="80.5" y="32.7" transform="rotate(-90 80.5 32.7)">1</text>
<text x="84" y="34">C1301</text>
<text x="95" y="32.7" transform="rotate(-90 95 32.7)">1</text>
<text x="98.5" y="34">C1303</text>
<text x="109.4" y="32.7" transform="rotate(-90 109.4 32.7)">1</text>
<text x="112.9" y="34">C1304</text>
<text x="170.9" y="31.1">VCC_3V3_S7</text>
<text x="189.1" y="34.1">G3</text>
<text x="233.7" y="34.1">P10</text>
<text x="240.4" y="31.1">VCC_1V0_S7</text>
<text x="13.9" y="37">A12</text>
<text x="13.9" y="39.9">A18</text>
<text x="45.5" y="37">V11</text>
<text x="45.5" y="39.9">V1</text>
<text x="66" y="41.1" transform="rotate(-90 66 41.1)">2</text>
<text x="69.5" y="39.8">X5R 16V</text>
<text x="80.5" y="41.1" transform="rotate(-90 80.5 41.1)">2</text>
<text x="84" y="39.8">X5R 16V</text>
<text x="95" y="41.1" transform="rotate(-90 95 41.1)">2</text>
<text x="98.5" y="39.8">X5R 16V</text>
<text x="109.4" y="41.1" transform="rotate(-90 109.4 41.1)">2</text>
<text x="112.9" y="39.8">X5R 16V</text>
<text x="189.1" y="37">D4</text>
<text x="189.1" y="39.9">B6</text>
<text x="233.7" y="37">P8</text>
<text x="233.7" y="39.9">N11</text>
<text x="15.4" y="42.8">B9</text>
<text x="15.4" y="45.7">C6</text>
<text x="45.5" y="42.8">U14</text>
<text x="45.5" y="45.7">J12</text>
<text x="69.5" y="42.6">C0603</text>
<text x="84" y="42.6">C0402</text>
<text x="98.5" y="42.6">C0402</text>
<text x="112.9" y="42.6">C0402</text>
<text x="170.9" y="42.6">VCC_DDR_S7</text>
<text x="189.1" y="45.7">U5</text>
<text x="233.7" y="42.8">N9</text>
<text x="233.7" y="45.7">M10</text>
<text x="13.9" y="48.6">C16</text>
<text x="15.4" y="51.5">D3</text>
<text x="45.5" y="48.6">J18</text>
<text x="45.5" y="51.5">K5</text>
<text x="63.7" y="51.9">GND</text>
<text x="189.1" y="48.6">P4</text>
<text x="189.1" y="51.5">L3</text>
<text x="233.7" y="48.6">M8</text>
<text x="233.7" y="51.5">L11</text>
<text x="13.9" y="54.4">D13</text>
<text x="15.4" y="57.3">E8</text>
<text x="45.5" y="54.4">K7</text>
<text x="45.5" y="57.3">K11</text>
<text x="58" y="54.2">VCC_DDR_S7</text>
<text x="81.1" y="54.2">Bank34/DDR</text>
<text x="170.9" y="54.2">VCC_3V3_S7</text>
<text x="187.7" y="57.3">B12</text>
<text x="233.7" y="54.4">K8</text>
<text x="233.7" y="57.3">J11</text>
<text x="13.9" y="60.2">E10</text>
<text x="15.4" y="63.1">F7</text>
<text x="15.4" y="66">F9</text>
<text x="45.5" y="60.2">K15</text>
<text x="45.5" y="63.1">L2</text>
<text x="45.5" y="66">L8</text>
<text x="66" y="61.7" transform="rotate(-90 66 61.7)">1</text>
<text x="69.5" y="62.9">C1307</text>
<text x="80.5" y="61.7" transform="rotate(-90 80.5 61.7)">1</text>
<text x="84" y="62.9">C1308</text>
<text x="95" y="61.7" transform="rotate(-90 95 61.7)">1</text>
<text x="98.5" y="62.9">C1309</text>
<text x="109.4" y="61.7" transform="rotate(-90 109.4 61.7)">1</text>
<text x="112.9" y="62.9">C1310</text>
<text x="123.9" y="61.7" transform="rotate(-90 123.9 61.7)">1</text>
<text x="127.4" y="62.9">C1311</text>
<text x="138.4" y="61.7" transform="rotate(-90 138.4 61.7)">1</text>
<text x="141.9" y="62.9">C1312</text>
<text x="152.9" y="61.7" transform="rotate(-90 152.9 61.7)">1</text>
<text x="156.4" y="62.9">C1313</text>
<text x="187.7" y="60.2">B10</text>
<text x="187.7" y="66">J17</text>
<text x="233.7" y="60.2">J7</text>
<text x="233.7" y="63.1">H8</text>
<text x="233.7" y="66">G11</text>
<text x="13.9" y="68.9">F11</text>
<text x="13.9" y="71.8">F17</text>
<text x="45.5" y="68.9">L12</text>
<text x="45.5" y="71.8">M7</text>
<text x="66" y="70.1" transform="rotate(-90 66 70.1)">2</text>
<text x="69.5" y="71.6">C0603</text>
<text x="69.5" y="68.7">X5R 16V</text>
<text x="80.5" y="70.1" transform="rotate(-90 80.5 70.1)">2</text>
<text x="84" y="71.6">C0402</text>
<text x="84" y="68.7">X5R 16V</text>
<text x="95" y="70.1" transform="rotate(-90 95 70.1)">2</text>
<text x="98.5" y="71.6">C0402</text>
<text x="98.5" y="68.7">X5R 16V</text>
<text x="109.4" y="70.1" transform="rotate(-90 109.4 70.1)">2</text>
<text x="112.9" y="71.6">C0402</text>
<text x="112.9" y="68.7">X5R 16V</text>
<text x="123.9" y="70.1" transform="rotate(-90 123.9 70.1)">2</text>
<text x="127.4" y="71.6">C0402</text>
<text x="127.4" y="68.7">X5R 16V</text>
<text x="138.4" y="70.1" transform="rotate(-90 138.4 70.1)">2</text>
<text x="141.9" y="71.6">C0402</text>
<text x="141.9" y="68.7">X5R 16V</text>
<text x="152.9" y="70.1" transform="rotate(-90 152.9 70.1)">2</text>
<text x="156.4" y="71.6">C0402</text>
<text x="156.4" y="68.7">X5R 16V</text>
<text x="187.7" y="68.9">F16</text>
<text x="187.7" y="71.8">C15</text>
<text x="233.7" y="68.9">G9</text>
<text x="233.7" y="71.8">G7</text>
<text x="15.4" y="74.7">G4</text>
<text x="15.4" y="77.6">G8</text>
<text x="45.5" y="74.7">M9</text>
<text x="45.5" y="77.6">M11</text>
<text x="187.7" y="77.6">U13</text>
<text x="233.7" y="74.7">F10</text>
<text x="233.7" y="77.6">F8</text>
<text x="13.9" y="80.5">G10</text>
<text x="13.9" y="83.4">G12</text>
<text x="45.5" y="80.5">N6</text>
<text x="45.5" y="83.4">N8</text>
<text x="58" y="83.2">VCC_3V3_S7</text>
<text x="63.7" y="80.9">GND</text>
<text x="81.1" y="83.2">Bank14</text>
<text x="187.7" y="80.5">T16</text>
<text x="187.7" y="83.4">N17</text>
<text x="233.7" y="80.5">E11</text>
<text x="233.7" y="83.4">E9</text>
<text x="13.9" y="86.3">G14</text>
<text x="15.4" y="89.2">H1</text>
<text x="45.5" y="86.3">N10</text>
<text x="45.5" y="89.2">N12</text>
<text x="170.9" y="89">VCC_1V0_S7</text>
<text x="233.7" y="86.3">E7</text>
<text x="240.4" y="89">VCC_1V8_S7</text>
<text x="13.9" y="95">H11</text>
<text x="15.4" y="92">H7</text>
<text x="45.5" y="92">N16</text>
<text x="45.5" y="95">P3</text>
<text x="66" y="90.6" transform="rotate(-90 66 90.6)">1</text>
<text x="69.5" y="91.9">C1314</text>
<text x="80.5" y="90.6" transform="rotate(-90 80.5 90.6)">1</text>
<text x="84" y="91.9">C1315</text>
<text x="95" y="90.6" transform="rotate(-90 95 90.6)">1</text>
<text x="98.5" y="91.9">C1316</text>
<text x="109.4" y="90.6" transform="rotate(-90 109.4 90.6)">1</text>
<text x="112.9" y="91.9">C1317</text>
<text x="123.9" y="90.6" transform="rotate(-90 123.9 90.6)">1</text>
<text x="127.4" y="91.9">C1318</text>
<text x="138.4" y="90.6" transform="rotate(-90 138.4 90.6)">1</text>
<text x="141.9" y="91.9">C1319</text>
<text x="152.9" y="90.6" transform="rotate(-90 152.9 90.6)">1</text>
<text x="156.4" y="91.9">C1320</text>
<text x="189.1" y="92">N7</text>
<text x="189.1" y="95">L7</text>
<text x="233.7" y="92">P12</text>
<text x="233.7" y="95">M12</text>
<text x="15.4" y="97.8">J8</text>
<text x="15.4" y="100.8">T7</text>
<text x="45.5" y="97.8">P9</text>
<text x="45.5" y="100.8">P11</text>
<text x="66" y="99.1" transform="rotate(-90 66 99.1)">2</text>
<text x="69.5" y="100.5">C0603</text>
<text x="69.5" y="97.7">X5R 16V</text>
<text x="80.5" y="99.1" transform="rotate(-90 80.5 99.1)">2</text>
<text x="84" y="100.5">C0402</text>
<text x="84" y="97.7">X5R 16V</text>
<text x="95" y="99.1" transform="rotate(-90 95 99.1)">2</text>
<text x="98.5" y="100.5">C0402</text>
<text x="98.5" y="97.7">X5R 16V</text>
<text x="109.4" y="99.1" transform="rotate(-90 109.4 99.1)">2</text>
<text x="112.9" y="100.5">C0402</text>
<text x="112.9" y="97.7">X5R 16V</text>
<text x="123.9" y="99.1" transform="rotate(-90 123.9 99.1)">2</text>
<text x="127.4" y="100.5">C0402</text>
<text x="127.4" y="97.7">X5R 16V</text>
<text x="138.4" y="99.1" transform="rotate(-90 138.4 99.1)">2</text>
<text x="141.9" y="100.5">C0402</text>
<text x="141.9" y="97.7">X5R 16V</text>
<text x="152.9" y="99.1" transform="rotate(-90 152.9 99.1)">2</text>
<text x="156.4" y="100.5">C0402</text>
<text x="156.4" y="97.7">X5R 16V</text>
<text x="170.9" y="97.7">VCC_3V3_S7</text>
<text x="187.7" y="100.8">V10</text>
<text x="233.7" y="97.8">K12</text>
<text x="233.7" y="100.8">H12</text>
<text x="13.9" y="103.6">T17</text>
<text x="15.4" y="106.5">U4</text>
<text x="45.5" y="103.6">R10</text>
<text x="189.1" y="103.6">D8</text>
<text x="233.7" y="103.6">F12</text>
<text x="20.3" y="112.1">XC7S50-CSGA324</text>
<text x="58" y="112.1">VCC_3V3_S7</text>
<text x="63.7" y="109.8">GND</text>
<text x="81.1" y="112.1">Bank15</text>
<text x="194.3" y="109.5">XC7S50-CSGA324</text>
<text x="194.3" y="112.4">CSGA324</text>
<text x="8.7" y="115.6">GND</text>
<text x="20.3" y="115">CSGA324</text>
<text x="49.2" y="115.6">GND</text>
<text x="66" y="119.6" transform="rotate(-90 66 119.6)">1</text>
<text x="80.5" y="119.6" transform="rotate(-90 80.5 119.6)">1</text>
<text x="95" y="119.6" transform="rotate(-90 95 119.6)">1</text>
<text x="109.4" y="119.6" transform="rotate(-90 109.4 119.6)">1</text>
<text x="123.9" y="119.6" transform="rotate(-90 123.9 119.6)">1</text>
<text x="138.4" y="119.6" transform="rotate(-90 138.4 119.6)">1</text>
<text x="152.9" y="119.6" transform="rotate(-90 152.9 119.6)">1</text>
<text x="69.5" y="120.8">C1321</text>
<text x="84" y="120.8">C1322</text>
<text x="98.5" y="120.8">C1323</text>
<text x="112.9" y="120.8">C1324</text>
<text x="127.4" y="120.8">C1325</text>
<text x="141.9" y="120.8">C1326</text>
<text x="156.4" y="120.8">C1327</text>
<text x="66" y="128" transform="rotate(-90 66 128)">2</text>
<text x="69.5" y="129.5">C0603</text>
<text x="69.5" y="126.6">X5R 16V</text>
<text x="80.5" y="128" transform="rotate(-90 80.5 128)">2</text>
<text x="84" y="129.5">C0402</text>
<text x="84" y="126.6">X5R 16V</text>
<text x="95" y="128" transform="rotate(-90 95 128)">2</text>
<text x="98.5" y="129.5">C0402</text>
<text x="98.5" y="126.6">X5R 16V</text>
<text x="109.4" y="128" transform="rotate(-90 109.4 128)">2</text>
<text x="112.9" y="129.5">C0402</text>
<text x="112.9" y="126.6">X5R 16V</text>
<text x="123.9" y="128" transform="rotate(-90 123.9 128)">2</text>
<text x="127.4" y="129.5">C0402</text>
<text x="127.4" y="126.6">X5R 16V</text>
<text x="138.4" y="128" transform="rotate(-90 138.4 128)">2</text>
<text x="141.9" y="129.5">C0402</text>
<text x="141.9" y="126.6">X5R 16V</text>
<text x="152.9" y="128" transform="rotate(-90 152.9 128)">2</text>
<text x="156.4" y="129.5">C0402</text>
<text x="156.4" y="126.6">X5R 16V</text>
<text x="58" y="141.1">VCC_3V3_S7</text>
<text x="63.7" y="138.8">GND</text>
<text x="81.1" y="141.1">Bank16</text>
<text x="110.1" y="141.1">VCC_1V0_S7</text>
<text x="130.3" y="141.1">BRAM</text>
<text x="179.5" y="141.1">VCC_1V8_S7</text>
<text x="199.8" y="141.1">VCCAUX</text>
<text x="66" y="148.5" transform="rotate(-90 66 148.5)">1</text>
<text x="69.5" y="149.8">C1328</text>
<text x="80.5" y="148.5" transform="rotate(-90 80.5 148.5)">1</text>
<text x="84" y="149.8">C1329</text>
<text x="95" y="148.5" transform="rotate(-90 95 148.5)">1</text>
<text x="98.5" y="149.8">C1330</text>
<text x="118.1" y="148.5" transform="rotate(-90 118.1 148.5)">1</text>
<text x="121.6" y="149.8">C1331</text>
<text x="132.6" y="148.5" transform="rotate(-90 132.6 148.5)">1</text>
<text x="136.1" y="149.8">C1332</text>
<text x="147.1" y="148.5" transform="rotate(-90 147.1 148.5)">1</text>
<text x="150.6" y="149.8">C1333</text>
<text x="184.7" y="148.5" transform="rotate(-90 184.7 148.5)">1</text>
<text x="188.3" y="149.8">C1335</text>
<text x="199.2" y="148.5" transform="rotate(-90 199.2 148.5)">1</text>
<text x="202.7" y="149.8">C1336</text>
<text x="213.7" y="148.5" transform="rotate(-90 213.7 148.5)">1</text>
<text x="217.2" y="149.8">C1337</text>
<text x="69.5" y="155.6">X5R 16V</text>
<text x="84" y="155.6">X5R 16V</text>
<text x="98.5" y="155.6">X5R 16V</text>
<text x="121.6" y="155.6">X5R 16V</text>
<text x="136.1" y="155.6">X5R 16V</text>
<text x="150.6" y="155.6">X5R 16V</text>
<text x="188.3" y="155.6">X5R 16V</text>
<text x="202.7" y="155.6">X5R 16V</text>
<text x="217.2" y="155.6">X5R 16V</text>
<text x="66" y="157" transform="rotate(-90 66 157)">2</text>
<text x="69.5" y="158.5">C0603</text>
<text x="80.5" y="157" transform="rotate(-90 80.5 157)">2</text>
<text x="84" y="158.5">C0402</text>
<text x="95" y="157" transform="rotate(-90 95 157)">2</text>
<text x="98.5" y="158.5">C0402</text>
<text x="118.1" y="157" transform="rotate(-90 118.1 157)">2</text>
<text x="121.6" y="158.5">C0603</text>
<text x="132.6" y="157" transform="rotate(-90 132.6 157)">2</text>
<text x="136.1" y="158.5">C0402</text>
<text x="147.1" y="157" transform="rotate(-90 147.1 157)">2</text>
<text x="150.6" y="158.5">C0402</text>
<text x="184.7" y="157" transform="rotate(-90 184.7 157)">2</text>
<text x="188.3" y="158.5">C0402</text>
<text x="199.2" y="157" transform="rotate(-90 199.2 157)">2</text>
<text x="202.7" y="158.5">C0402</text>
<text x="213.7" y="157" transform="rotate(-90 213.7 157)">2</text>
<text x="217.2" y="158.5">C0402</text>
<text x="63.7" y="167.7">GND</text>
<text x="115.9" y="167.7">GND</text>
<text x="182.5" y="167.7">GND</text>
<text x="60.8" y="172.9">VCC_1V0_S7</text>
<text x="81.1" y="172.9">VCCINT</text>
<text x="66" y="180.4" transform="rotate(-90 66 180.4)">1</text>
<text x="69.5" y="181.6">C1338</text>
<text x="80.5" y="180.4" transform="rotate(-90 80.5 180.4)">1</text>
<text x="84" y="181.6">C1339</text>
<text x="95" y="180.4" transform="rotate(-90 95 180.4)">1</text>
<text x="98.5" y="181.6">C1340</text>
<text x="109.4" y="180.4" transform="rotate(-90 109.4 180.4)">1</text>
<text x="112.9" y="181.6">C1341</text>
<text x="123.9" y="180.4" transform="rotate(-90 123.9 180.4)">1</text>
<text x="127.4" y="181.6">C1342</text>
<text x="138.4" y="180.4" transform="rotate(-90 138.4 180.4)">1</text>
<text x="141.9" y="181.6">C1343</text>
<text x="152.9" y="180.4" transform="rotate(-90 152.9 180.4)">1</text>
<text x="156.4" y="181.6">C1344</text>
<text x="66" y="188.8" transform="rotate(-90 66 188.8)">2</text>
<text x="69.5" y="190.3">C0603</text>
<text x="69.5" y="187.4">X5R 16V</text>
<text x="80.5" y="188.8" transform="rotate(-90 80.5 188.8)">2</text>
<text x="84" y="190.3">C0402</text>
<text x="84" y="187.4">X5R 16V</text>
<text x="95" y="188.8" transform="rotate(-90 95 188.8)">2</text>
<text x="98.5" y="190.3">C0402</text>
<text x="98.5" y="187.4">X5R 16V</text>
<text x="109.4" y="188.8" transform="rotate(-90 109.4 188.8)">2</text>
<text x="112.9" y="190.3">C0402</text>
<text x="112.9" y="187.4">X5R 16V</text>
<text x="123.9" y="188.8" transform="rotate(-90 123.9 188.8)">2</text>
<text x="127.4" y="190.3">C0402</text>
<text x="127.4" y="187.4">X5R 16V</text>
<text x="138.4" y="188.8" transform="rotate(-90 138.4 188.8)">2</text>
<text x="141.9" y="190.3">C0402</text>
<text x="141.9" y="187.4">X5R 16V</text>
<text x="152.9" y="188.8" transform="rotate(-90 152.9 188.8)">2</text>
<text x="156.4" y="190.3">C0402</text>
<text x="156.4" y="187.4">X5R 16V</text>
<text x="63.7" y="199.6">GND</text>
</g>
<g font-size="2.6" fill="#00c">
<text x="21.7" y="35.8">GND1</text>
<text x="34.8" y="35.8">GND27</text>
<text x="195.5" y="35.8">VCCO_35_1</text>
<text x="220.2" y="35.8">VCCINT1</text>
<text x="21.7" y="38.7">GND2</text>
<text x="21.7" y="41.6">GND3</text>
<text x="34.8" y="38.7">GND28</text>
<text x="34.8" y="41.6">GND29</text>
<text x="195.5" y="38.7">VCCO_35_2</text>
<text x="195.5" y="41.6">VCCO_35_3</text>
<text x="220.2" y="38.7">VCCINT2</text>
<text x="220.2" y="41.6">VCCINT3</text>
<text x="21.7" y="44.5">GND4</text>
<text x="21.7" y="47.4">GND5</text>
<text x="34.8" y="44.5">GND30</text>
<text x="34.8" y="47.4">GND31</text>
<text x="195.5" y="47.4">VCCO_34_1</text>
<text x="220.2" y="44.5">VCCINT4</text>
<text x="220.2" y="47.4">VCCINT5</text>
<text x="21.7" y="50.3">GND6</text>
<text x="21.7" y="53.2">GND7</text>
<text x="34.8" y="50.3">GND32</text>
<text x="34.8" y="53.2">GND33</text>
<text x="195.5" y="50.3">VCCO_34_2</text>
<text x="195.5" y="53.2">VCCO_34_3</text>
<text x="220.2" y="50.3">VCCINT6</text>
<text x="220.2" y="53.2">VCCINT7</text>
<text x="21.7" y="56.1">GND8</text>
<text x="21.7" y="59">GND9</text>
<text x="34.8" y="56.1">GND34</text>
<text x="34.8" y="59">GND35</text>
<text x="195.5" y="59">VCCO_16_1</text>
<text x="220.2" y="56.1">VCCINT8</text>
<text x="220.2" y="59">VCCINT9</text>
<text x="21.7" y="61.9">GND10</text>
<text x="21.7" y="64.8">GND11</text>
<text x="34.8" y="61.9">GND36</text>
<text x="34.8" y="64.8">GND37</text>
<text x="195.5" y="61.9">VCCO_16_2</text>
<text x="218.7" y="61.9">VCCINT10</text>
<text x="218.7" y="64.8">VCCINT11</text>
<text x="21.7" y="67.7">GND12</text>
<text x="21.7" y="70.6">GND13</text>
<text x="34.8" y="67.7">GND38</text>
<text x="34.8" y="70.6">GND39</text>
<text x="195.5" y="67.7">VCCO_15_1</text>
<text x="195.5" y="70.6">VCCO_15_2</text>
<text x="218.7" y="67.7">VCCINT12</text>
<text x="218.7" y="70.6">VCCINT13</text>
<text x="21.7" y="73.5">GND14</text>
<text x="21.7" y="76.4">GND15</text>
<text x="34.8" y="73.5">GND40</text>
<text x="34.8" y="76.4">GND41</text>
<text x="195.5" y="73.5">VCCO_15_3</text>
<text x="218.7" y="73.5">VCCINT14</text>
<text x="218.7" y="76.4">VCCINT15</text>
<text x="21.7" y="79.2">GND16</text>
<text x="21.7" y="82.2">GND17</text>
<text x="34.8" y="79.2">GND42</text>
<text x="34.8" y="82.2">GND43</text>
<text x="195.5" y="79.2">VCCO_14_1</text>
<text x="195.5" y="82.2">VCCO_14_2</text>
<text x="218.7" y="79.2">VCCINT16</text>
<text x="218.7" y="82.2">VCCINT17</text>
<text x="21.7" y="85">GND18</text>
<text x="21.7" y="88">GND19</text>
<text x="34.8" y="85">GND44</text>
<text x="34.8" y="88">GND45</text>
<text x="195.5" y="85">VCCO_14_3</text>
<text x="218.7" y="85">VCCINT18</text>
<text x="218.7" y="88">VCCINT19</text>
<text x="21.7" y="90.8">GND20</text>
<text x="21.7" y="93.7">GND21</text>
<text x="34.8" y="90.8">GND46</text>
<text x="34.8" y="93.7">GND47</text>
<text x="195.5" y="93.7">VCCBRAM1</text>
<text x="220.2" y="93.7">VCCAUX1</text>
<text x="21.7" y="96.6">GND22</text>
<text x="21.7" y="99.5">GND23</text>
<text x="34.8" y="96.6">GND48</text>
<text x="34.8" y="99.5">GND49</text>
<text x="195.5" y="96.6">VCCBRAM2</text>
<text x="220.2" y="96.6">VCCAUX2</text>
<text x="220.2" y="99.5">VCCAUX3</text>
<text x="21.7" y="102.4">GND24</text>
<text x="21.7" y="105.3">GND25</text>
<text x="34.8" y="102.4">GND50</text>
<text x="34.8" y="105.3">GND51</text>
<text x="195.5" y="102.4">VCCO_0_1</text>
<text x="195.5" y="105.3">VCCO_0_2</text>
<text x="220.2" y="102.4">VCCAUX4</text>
<text x="220.2" y="105.3">VCCAUX5</text>
<text x="21.7" y="108.2">GND26</text>
</g>
<g font-size="2.6" fill="#cc8006">
<text x="29.3" y="31.1">GND</text>
<text x="207.9" y="31.1">POWER</text>
</g>
<g font-size="2.6" fill="#0ff">
<text x="69.5" y="36.8">47uF</text>
<text x="84" y="36.8">4.7uF</text>
<text x="98.5" y="36.8">470nF</text>
<text x="112.9" y="36.8">470nF</text>
<text x="69.5" y="65.8">47uF</text>
<text x="84" y="65.8">4.7uF</text>
<text x="98.5" y="65.8">4.7uF</text>
<text x="112.9" y="65.8">470nF</text>
<text x="127.4" y="65.8">470nF</text>
<text x="141.9" y="65.8">470nF</text>
<text x="156.4" y="65.8">470nF</text>
<text x="69.5" y="94.7">47uF</text>
<text x="84" y="94.7">4.7uF</text>
<text x="98.5" y="94.7">4.7uF</text>
<text x="112.9" y="94.7">470nF</text>
<text x="127.4" y="94.7">470nF</text>
<text x="141.9" y="94.7">470nF</text>
<text x="156.4" y="94.7">470nF</text>
<text x="69.5" y="123.7">47uF</text>
<text x="84" y="123.7">4.7uF</text>
<text x="98.5" y="123.7">4.7uF</text>
<text x="112.9" y="123.7">470nF</text>
<text x="127.4" y="123.7">470nF</text>
<text x="141.9" y="123.7">470nF</text>
<text x="156.4" y="123.7">470nF</text>
<text x="69.5" y="152.7">47uF</text>
<text x="84" y="152.7">4.7uF</text>
<text x="98.5" y="152.7">470nF</text>
<text x="121.6" y="152.7">47uF</text>
<text x="136.1" y="152.7">4.7uF</text>
<text x="150.6" y="152.7">470nF</text>
<text x="188.3" y="152.7">4.7uF</text>
<text x="202.7" y="152.7">470nF</text>
<text x="217.2" y="152.7">470nF</text>
<text x="69.5" y="184.5">47uF</text>
<text x="84" y="184.5">4.7uF</text>
<text x="98.5" y="184.5">4.7uF</text>
<text x="112.9" y="184.5">470nF</text>
<text x="127.4" y="184.5">470nF</text>
<text x="141.9" y="184.5">470nF</text>
<text x="156.4" y="184.5">470nF</text>
</g>
<g font-size="2.1">
<text x="30.4" y="2.2">5</text>
<text x="85.4" y="2.2">4</text>
<text x="140.4" y="2.2">3</text>
<text x="195.4" y="2.2">2</text>
<text x="250.4" y="2.2">1</text>
<text x=".8" y="30.1">D</text>
<text x="278.7" y="30.1">D</text>
<text x=".8" y="80.8">C</text>
<text x="278.7" y="80.8">C</text>
<text x=".8" y="131.5">B</text>
<text x="278.7" y="131.5">B</text>
<text x=".8" y="182.2">A</text>
<text x="278.7" y="182.2">A</text>
<text x="30.4" y="207.8">5</text>
<text x="85.4" y="207.8">4</text>
<text x="140.4" y="207.8">3</text>
<text x="195.4" y="207.8">2</text>
<text x="250.4" y="207.8">1</text>
</g>
<g font-size="2">
<text x="229.4" y="187.5">Designed by: tz61@illinois.edu</text>
<text x="229.4" y="190.3">Reviewed by: Tongning Zhang</text>
<text x="229.4" y="193.2">Date: Monday, November 11, 2024</text>
<text x="229.4" y="196.1">Rev:</text>
<text x="234.9" y="196.1">v0.1</text>
<text x="229.4" y="201.9">File:</text>
<text x="229.4" y="199">Sheet:7 of 25</text>
<text x="234.6" y="201.9">XC7S50Main</text>
<text x="229.4" y="204.6">Project:13.S7_Power/Gnd</text>
</g>
</svg>
